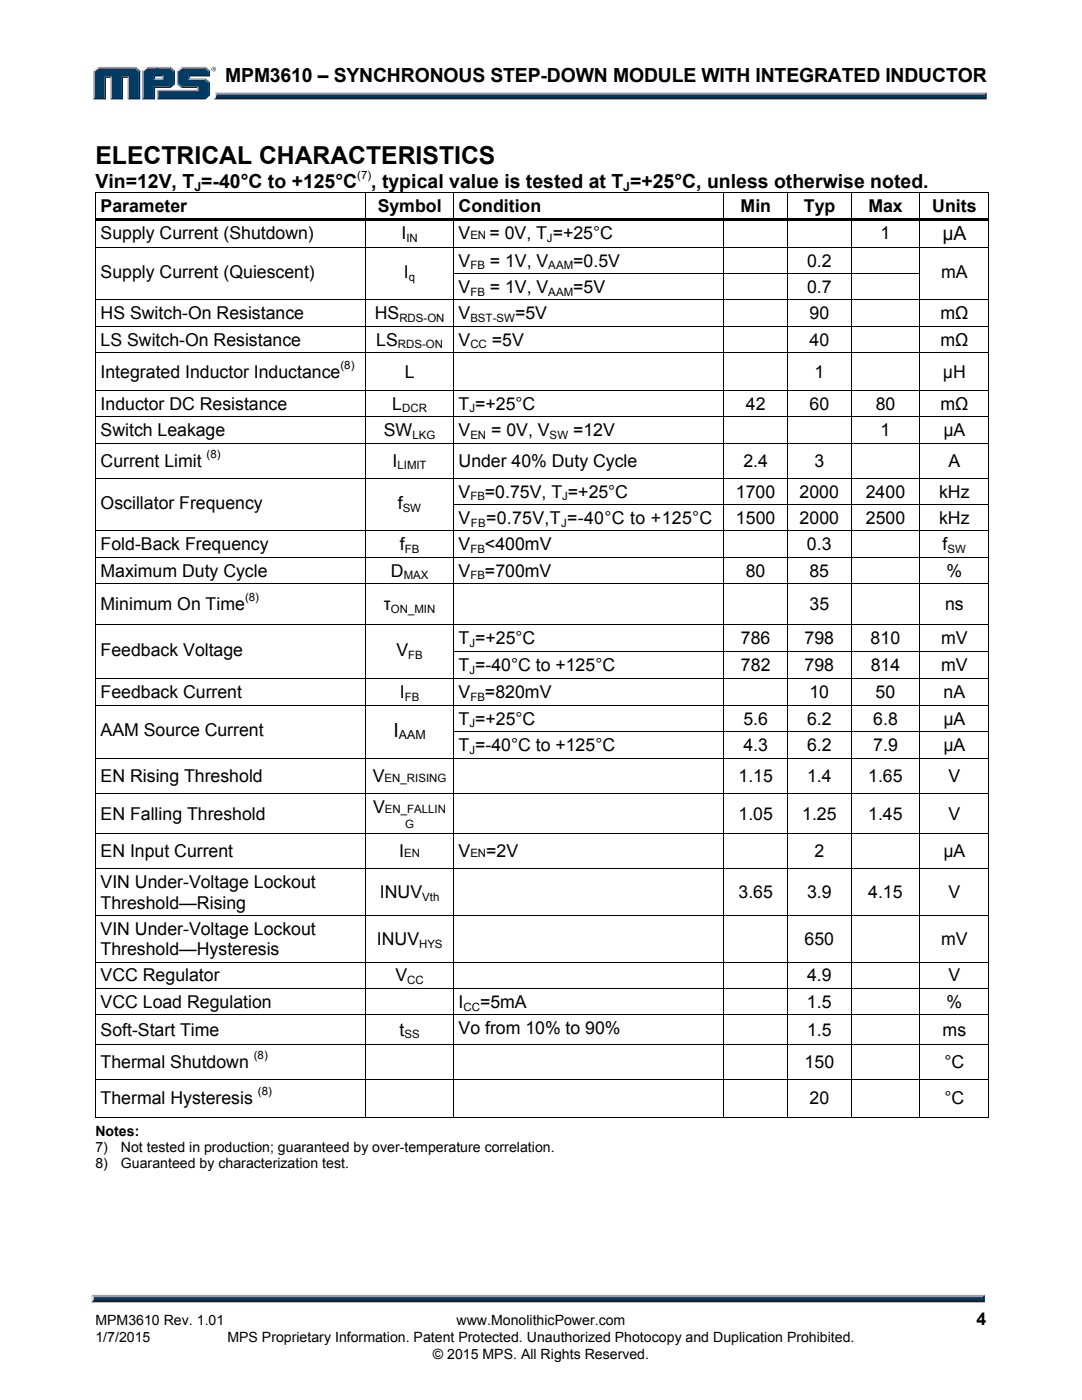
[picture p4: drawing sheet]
<svg xmlns="http://www.w3.org/2000/svg" width="216mm" height="279mm" viewBox="0 0 216 279" stroke-linecap="round" stroke-linejoin="round" font-family="sans-serif">
<path d="M18.7 259.2h177.4l.4 .7h-178.3z" fill="#231f20"/>
<path d="M18.3 258.4h178.2l-.4 .8h-177.4z" fill="#94a0b9"/>
<path d="M196.5 258.4v1.5l-.4-.4v-.6z" fill="#001339"/>
<path d="M18.7 258.9h177.4v.6h-177.4z" fill="#003b63"/>
<path d="M18.2 258.4l.5 .5v.5l-.5 .5z" fill="#dcddde"/>
<path d="M43 18.5h153.9l-.4 .7h-153.4z" fill="#94a0b9"/>
<path d="M43.1 19.2h153.4l.4 .6h-154.3l.4-.2z" fill="#231f20"/>
<path d="M196.9 18.5v1.3l-.4-.4v-.5z" fill="#001339"/>
<path d="M43.2 18.9h153.3v.5h-153.4z" fill="#003b63"/>
<path d="M43 18.5l.2 .5a.82 .82 0 0 1-.6 .8 1.31 1.31 0 0 0 .4-1.3z" fill="#dcddde"/>
<path d="M31 15.6h1.3l.3 .3h-1.9z" fill="#94a0b9"/>
<g fill="#003b63">
<path d="M18.9 14.3l.8-.7h7.2l.8 .7v5.3h-2v-4.3h-1.4v4.3h-2v-4.3h-1.4v4.3h-2z"/>
<path d="M28.6 14.3l.8-.7h2.2v1.4h-.9v.9h1.9v-.9h-1.3v-1.4h2.5l.8 .7v2.3l-.8 .7h-3.1v2.3h-2.1z"/>
<path d="M31.5 18.2h8.1v-.9h-3.3l-.8-.7v-2.3l.8-.7h4.5l.8 .7v.7h-4v.9h3.2l.8 .6v2.3l-.8 .8h-9.3z"/>
</g>
<path d="M36.2 13.5h4.8" fill="none" stroke="#94a0b9" stroke-width=".27"/>
<path d="M35.3 14.1l.9-.8 .2 .3-.8 .7z" fill="#dcddde"/>
<path d="M35.4 14.1v2.7" fill="none" stroke="#94a0b9" stroke-width=".27"/>
<path d="M35.3 16.8l.3-.2 .8 .7-.2 .2z" fill="#547194"/>
<path d="M36.2 17.4h3.4" fill="none" stroke="#001339" stroke-width=".27"/>
<g fill="#94a0b9">
<path d="M31.3 17.9h8v-.4l.3-.2v.9h-8z"/>
<path d="M31.3 17.9l.3 .3v1.4l-.3 .2z"/>
</g>
<path d="M37.6 15h4v-.7l.3-.2v1.2h-4v.3l-.3 .3z" fill="#001339"/>
<path d="M37.6 15.8h3.4" fill="none" stroke="#94a0b9" stroke-width=".28"/>
<path d="M41 15.6l.9 .8-.3 .1-.8-.6z" fill="#547194"/>
<g fill="#001339">
<path d="M31.6 19.6h9.2l.8-.8v-2.3l.3-.1v2.6l-.9 .8h-9.7z"/>
<path d="M30.7 17.3h3.1l.8-.7v-2.3l.3-.2v2.7l-.9 .7h-3v2.3h-2.7l.3-.2h2.1z"/>
</g>
<path d="M34 13.3l.9 .8-.3 .2-.8-.7z" fill="#547194"/>
<path d="M29.2 13.5h4.8" fill="none" stroke="#94a0b9" stroke-width=".27"/>
<path d="M28.3 14.1l.9-.8 .2 .3-.8 .7z" fill="#dcddde"/>
<path d="M28.5 14.1v5.7" fill="none" stroke="#94a0b9" stroke-width=".27"/>
<path d="M32.3 15.3l.3-.3v.9l-.3-.3z" fill="#94a0b9"/>
<g fill="#001339">
<path d="M30.7 15h1.9l-.3 .3h-1.3v.3l-.3 .3z"/>
<path d="M27.7 14.3l.3-.2v5.7h-2.5l.2-.2h2z"/>
</g>
<path d="M27.1 13.3l.9 .8-.3 .2-.8-.7z" fill="#547194"/>
<path d="M19.5 13.5h7.6" fill="none" stroke="#94a0b9" stroke-width=".27"/>
<path d="M18.6 14.1l.9-.8 .2 .3-.8 .7z" fill="#dcddde"/>
<path d="M18.7 14.1v5.7" fill="none" stroke="#94a0b9" stroke-width=".27"/>
<path d="M20.9 15.3h1.4l-.3 .2h-.9v4.3h-2.5l.3-.2h2z" fill="#001339"/>
<path d="M22.2 15.3v4.5" fill="none" stroke="#94a0b9" stroke-width=".27"/>
<path d="M24.3 15.3h1.4l-.2 .2h-.9v4.3h-2.6l.3-.2h2z" fill="#001339"/>
<path d="M25.6 15.3v4.5" fill="none" stroke="#94a0b9" stroke-width=".27"/>
<path d="M41 13.3l.9 .8-.3 .2-.8-.7z" fill="#547194"/>
<path d="M42.2 13.8a.45 .45 0 0 1 .9 0 .45 .45 0 0 1-.9 0zM42.3 13.8a.37 .37 0 0 0 .7 0 .37 .37 0 0 0-.7 0zM42.5 13.5l.3 .1v.5l-.2-.3-.1 .3zM42.6 13.6v.2h.1z" fill="#231f20"/>
<g fill="#000">
<path d="M19 38.4h.1v.7h-.1zM72.9 38.4h.2v.7h-.2zM90.4 38.4h.2v.7h-.2zM144.4 38.4h.1v.7h-.1zM157.1 38.4h.1v.7h-.1zM169.8 38.4h.1v.7h-.1zM183.5 38.4h.1v.7h-.1zM197.3 38.4h.1v.7h-.1zM197.3 38.4h.1v.1h-.1zM19 43.6h.1v.7h-.1zM19 49.3h.1v.7h-.1zM19 54.5h.1v.7h-.1z"/>
<path d="M19.1 43.6h53.8v.5h-53.8zM72.9 44.1h.2v.2h-.2zM72.9 43.6h17.5v.5h-17.5zM72.9 49.3h.2v.7h-.2zM72.9 54.5h.2v.7h-.2zM90.4 44.1h.2v.2h-.2zM90.4 43.6h54v.5h-54zM90.4 49.3h.2v.7h-.2zM90.4 54.5h.2v.7h-.2zM144.4 44.1h.1v.2h-.1zM144.4 43.6h12.7v.5h-12.7zM144.4 49.3h.1v.7h-.1z"/>
<path d="M144.4 54.5h.1v.7h-.1zM157.1 44.1h.1v.2h-.1zM157.1 43.6h12.7v.5h-12.7zM157.1 49.3h.1v.7h-.1zM157.1 54.5h.1v.7h-.1zM169.8 44.1h.1v.2h-.1zM169.8 43.6h13.7v.5h-13.7zM169.8 49.3h.1v.7h-.1zM169.8 54.5h.1v.7h-.1zM183.5 44.1h.1v.2h-.1zM183.5 43.6h13.8v.5h-13.8zM183.5 49.3h.1v.7h-.1z"/>
<path d="M183.5 54.5h.1v.7h-.1zM197.3 43.6h.1v.7h-.1zM197.3 49.3h.1v.7h-.1zM197.3 54.5h.1v.7h-.1zM19 59.8h.1v.7h-.1zM19 65h.1v.7h-.1zM19 70.3h.1v.7h-.1zM19 77.8h.1v.7h-.1zM72.9 59.8h.2v.7h-.2zM72.9 65h.2v.7h-.2zM72.9 70.3h.2v.7h-.2zM72.9 77.8h.2v.7h-.2z"/>
<path d="M90.4 59.8h.2v.7h-.2zM90.4 65h.2v.7h-.2zM90.4 70.3h.2v.7h-.2zM90.4 77.8h.2v.7h-.2zM144.4 59.8h.1v.7h-.1zM144.4 65h.1v.7h-.1zM144.4 70.3h.1v.7h-.1zM144.4 77.8h.1v.7h-.1zM157.1 59.8h.1v.7h-.1zM157.1 65h.1v.7h-.1zM157.1 70.3h.1v.7h-.1zM157.1 77.8h.1v.7h-.1z"/>
<path d="M169.8 59.8h.1v.7h-.1zM169.8 65h.1v.7h-.1zM169.8 70.3h.1v.7h-.1zM169.8 77.8h.1v.7h-.1zM183.5 59.8h.1v.7h-.1zM183.5 65h.1v.7h-.1zM183.5 70.3h.1v.7h-.1zM183.5 77.8h.1v.7h-.1zM197.3 59.8h.1v.7h-.1zM197.3 65h.1v.7h-.1zM197.3 70.3h.1v.7h-.1zM197.3 77.8h.1v.7h-.1z"/>
<path d="M19 83.1h.1v.7h-.1zM19 88.3h.1v.7h-.1zM19 95.4h.1v.7h-.1zM72.9 83.1h.2v.7h-.2zM72.9 88.3h.2v.7h-.2zM72.9 95.4h.2v.7h-.2zM90.4 83.1h.2v.7h-.2zM90.4 88.3h.2v.7h-.2zM90.4 95.4h.2v.7h-.2zM144.4 83.1h.1v.7h-.1zM144.4 88.3h.1v.7h-.1zM144.4 95.4h.1v.7h-.1z"/>
<path d="M157.1 83.1h.1v.7h-.1zM157.1 88.3h.1v.7h-.1zM157.1 95.4h.1v.7h-.1zM169.8 83.1h.1v.7h-.1zM169.8 88.3h.1v.7h-.1zM169.8 95.4h.1v.7h-.1zM183.5 83.1h.1v.7h-.1zM183.5 88.3h.1v.7h-.1zM183.5 95.4h.1v.7h-.1zM197.3 83.1h.1v.7h-.1zM197.3 88.3h.1v.7h-.1zM197.3 95.4h.1v.7h-.1z"/>
<path d="M19 100.6h.1v.7h-.1zM19 105.9h.1v.7h-.1zM19 111.1h.1v.7h-.1zM19 116.4h.1v.7h-.1zM72.9 100.6h.2v.7h-.2zM72.9 105.9h.2v.7h-.2zM72.9 111.1h.2v.7h-.2zM72.9 116.4h.2v.7h-.2zM90.4 100.6h.2v.7h-.2zM90.4 105.9h.2v.7h-.2zM90.4 111.1h.2v.7h-.2zM90.4 116.4h.2v.7h-.2z"/>
<path d="M144.4 100.6h.1v.7h-.1zM144.4 105.9h.1v.7h-.1zM144.4 111.1h.1v.7h-.1zM144.4 116.4h.1v.7h-.1zM157.1 100.6h.1v.7h-.1zM157.1 105.9h.1v.7h-.1zM157.1 111.1h.1v.7h-.1zM157.1 116.4h.1v.7h-.1zM169.8 100.6h.1v.7h-.1zM169.8 105.9h.1v.7h-.1zM169.8 111.1h.1v.7h-.1zM169.8 116.4h.1v.7h-.1z"/>
<path d="M183.5 100.6h.1v.7h-.1zM183.5 105.9h.1v.7h-.1zM183.5 111.1h.1v.7h-.1zM183.5 116.4h.1v.7h-.1zM197.3 100.6h.1v.7h-.1zM197.3 105.9h.1v.7h-.1zM197.3 111.1h.1v.7h-.1zM197.3 116.4h.1v.7h-.1zM19 124.6h.1v.7h-.1zM19 130h.1v.7h-.1zM19 135.4h.1v.7h-.1zM72.9 124.6h.2v.7h-.2z"/>
<path d="M72.9 130h.2v.7h-.2zM72.9 135.4h.2v.7h-.2zM90.4 124.6h.2v.7h-.2zM90.4 130h.2v.7h-.2zM90.4 135.4h.2v.7h-.2zM144.4 124.6h.1v.7h-.1zM144.4 130h.1v.7h-.1zM144.4 135.4h.1v.7h-.1zM157.1 124.6h.1v.7h-.1zM157.1 130h.1v.7h-.1zM157.1 135.4h.1v.7h-.1zM169.8 124.6h.1v.7h-.1z"/>
<path d="M169.8 130h.1v.7h-.1zM169.8 135.4h.1v.7h-.1zM183.5 124.6h.1v.7h-.1zM183.5 130h.1v.7h-.1zM183.5 135.4h.1v.7h-.1zM197.3 124.6h.1v.7h-.1zM197.3 130h.1v.7h-.1zM197.3 135.4h.1v.7h-.1zM19 140.7h.1v.7h-.1zM19 145.9h.1v.7h-.1zM19 151.2h.1v.7h-.1zM19 158.3h.1v.7h-.1z"/>
<path d="M72.9 140.7h.2v.7h-.2zM72.9 145.9h.2v.7h-.2zM72.9 151.2h.2v.7h-.2zM72.9 158.3h.2v.7h-.2zM90.4 140.7h.2v.7h-.2zM90.4 145.9h.2v.7h-.2zM90.4 151.2h.2v.7h-.2zM90.4 158.3h.2v.7h-.2zM144.4 140.7h.1v.7h-.1zM144.4 145.9h.1v.7h-.1zM144.4 151.2h.1v.7h-.1zM144.4 158.3h.1v.7h-.1z"/>
<path d="M157.1 140.7h.1v.7h-.1zM157.1 145.9h.1v.7h-.1zM157.1 151.2h.1v.7h-.1zM157.1 158.3h.1v.7h-.1zM169.8 140.7h.1v.7h-.1zM169.8 145.9h.1v.7h-.1zM169.8 151.2h.1v.7h-.1zM169.8 158.3h.1v.7h-.1zM183.5 140.7h.1v.7h-.1zM183.5 145.9h.1v.7h-.1zM183.5 151.2h.1v.7h-.1zM183.5 158.3h.1v.7h-.1z"/>
<path d="M197.3 140.7h.1v.7h-.1zM197.3 145.9h.1v.7h-.1zM197.3 151.2h.1v.7h-.1zM197.3 158.3h.1v.7h-.1zM19 166.2h.1v.7h-.1zM19 173.3h.1v.7h-.1zM72.9 166.2h.2v.7h-.2zM72.9 173.3h.2v.7h-.2zM90.4 166.2h.2v.7h-.2zM90.4 173.3h.2v.7h-.2zM144.4 166.2h.1v.7h-.1zM144.4 173.3h.1v.7h-.1z"/>
<path d="M157.1 166.2h.1v.7h-.1zM157.1 173.3h.1v.7h-.1zM169.8 166.2h.1v.7h-.1zM169.8 173.3h.1v.7h-.1zM183.5 166.2h.1v.7h-.1zM183.5 173.3h.1v.7h-.1zM197.3 166.2h.1v.7h-.1zM197.3 173.3h.1v.7h-.1zM19 182.6h.1v.7h-.1zM19 191.9h.1v.7h-.1zM19 197.2h.1v.7h-.1zM72.9 182.6h.2v.7h-.2z"/>
<path d="M72.9 191.9h.2v.7h-.2zM72.9 197.2h.2v.7h-.2zM90.4 182.6h.2v.7h-.2zM90.4 191.9h.2v.7h-.2zM90.4 197.2h.2v.7h-.2zM144.4 182.6h.1v.7h-.1zM144.4 191.9h.1v.7h-.1zM144.4 197.2h.1v.7h-.1zM157.1 182.6h.1v.7h-.1zM157.1 191.9h.1v.7h-.1zM157.1 197.2h.1v.7h-.1zM169.8 182.6h.1v.7h-.1z"/>
<path d="M169.8 191.9h.1v.7h-.1zM169.8 197.2h.1v.7h-.1zM183.5 182.6h.1v.7h-.1zM183.5 191.9h.1v.7h-.1zM183.5 197.2h.1v.7h-.1zM197.3 182.6h.1v.7h-.1zM197.3 191.9h.1v.7h-.1zM197.3 197.2h.1v.7h-.1zM19 202.4h.1v.7h-.1zM19 208.3h.1v.7h-.1zM19 215.3h.1v.7h-.1zM72.9 202.4h.2v.7h-.2z"/>
<path d="M72.9 208.3h.2v.7h-.2zM72.9 215.3h.2v.7h-.2zM90.4 202.4h.2v.7h-.2zM90.4 208.3h.2v.7h-.2zM90.4 215.3h.2v.7h-.2zM144.4 202.4h.1v.7h-.1zM144.4 208.3h.1v.7h-.1zM144.4 215.3h.1v.7h-.1zM157.1 202.4h.1v.7h-.1zM157.1 208.3h.1v.7h-.1zM157.1 215.3h.1v.7h-.1zM169.8 202.4h.1v.7h-.1z"/>
<path d="M169.8 208.3h.1v.7h-.1zM169.8 215.3h.1v.7h-.1zM183.5 202.4h.1v.7h-.1zM183.5 208.3h.1v.7h-.1zM183.5 215.3h.1v.7h-.1zM197.3 202.4h.1v.7h-.1zM197.3 208.3h.1v.7h-.1zM197.3 215.3h.1v.7h-.1zM197.3 222.9h.1v.2h-.1z"/>
</g>
<g fill="none" stroke="#000" stroke-width=".2">
<path d="M19 38.4h53.9M19 39.1v4.5M73 39.1v4.5M73.1 38.4h17.3M90.5 39.1v4.5M90.6 38.4h53.8M144.5 39.1v4.5M144.5 38.4h12.6M157.2 39.1v4.5M157.2 38.4h12.6M169.9 39.1v4.5M169.9 38.4h13.6"/>
<path d="M183.6 39.1v4.5M183.6 38.4h13.7M197.3 39.1v4.5M19 44.3v5M19 50v4.5M19 55.2v4.6M19.1 49.3h53.8M19.1 59.9h53.8M73 44.3v5M73 50v4.5M73 55.2v4.6M73.1 49.3h17.3"/>
<path d="M73.1 59.9h17.3M90.5 44.3v5M90.5 50v4.5M90.5 55.2v4.6M90.6 49.3h53.8M90.6 54.6h53.8M90.6 59.9h53.8M144.5 44.3v5M144.5 50v4.5M144.5 55.2v4.6M144.5 49.3h12.6M144.5 54.6h12.6"/>
<path d="M144.5 59.9h12.6M157.2 44.3v5M157.2 50v4.5M157.2 55.2v4.6M157.2 49.3h12.6M157.2 54.6h12.6M157.2 59.9h12.6M169.9 44.3v5M169.9 50v4.5M169.9 55.2v4.6M169.9 49.3h13.6M169.9 54.6h13.6"/>
<path d="M169.9 59.9h13.6M183.6 44.3v5M183.6 50v4.5M183.6 55.2v4.6M183.6 49.3h13.7M183.6 59.9h13.7M197.3 44.3v5M197.3 50v4.5M197.3 55.2v4.6M19 60.5v4.5M19 65.7v4.6M19 71v6.8"/>
<path d="M19 78.5v4.6M19.1 65.1h53.8M19.1 70.4h53.8M19.1 77.9h53.8M73 60.5v4.5M73 65.7v4.6M73 71v6.8M73 78.5v4.6M73.1 65.1h17.3M73.1 70.4h17.3M73.1 77.9h17.3M90.5 60.5v4.5"/>
<path d="M90.5 65.7v4.6M90.5 71v6.8M90.5 78.5v4.6M90.6 65.1h53.8M90.6 70.4h53.8M90.6 77.9h53.8M144.5 60.5v4.5M144.5 65.7v4.6M144.5 71v6.8M144.5 78.5v4.6M144.5 65.1h12.6M144.5 70.4h12.6"/>
<path d="M144.5 77.9h12.6M157.2 60.5v4.5M157.2 65.7v4.6M157.2 71v6.8M157.2 78.5v4.6M157.2 65.1h12.6M157.2 70.4h12.6M157.2 77.9h12.6M169.9 60.5v4.5M169.9 65.7v4.6M169.9 71v6.8M169.9 78.5v4.6"/>
<path d="M169.9 65.1h13.6M169.9 70.4h13.6M169.9 77.9h13.6M183.6 60.5v4.5M183.6 65.7v4.6M183.6 71v6.8M183.6 78.5v4.6M183.6 65.1h13.7M183.6 70.4h13.7M183.6 77.9h13.7M197.3 60.5v4.5M197.3 65.7v4.6"/>
<path d="M197.3 71v6.8M197.3 78.5v4.6M19 83.8v4.5M19 89v6.4M19 96.1v4.5M19.1 83.2h53.8M19.1 88.4h53.8M19.1 95.5h53.8M73 83.8v4.5M73 89v6.4M73 96.1v4.5M73.1 83.2h17.3"/>
<path d="M73.1 88.4h17.3M73.1 95.5h17.3M90.5 83.8v4.5M90.5 89v6.4M90.5 96.1v4.5M90.6 83.2h53.8M90.6 88.4h53.8M90.6 95.5h53.8M144.5 83.8v4.5M144.5 89v6.4M144.5 96.1v4.5M144.5 83.2h12.6"/>
<path d="M144.5 88.4h12.6M144.5 95.5h12.6M157.2 83.8v4.5M157.2 89v6.4M157.2 96.1v4.5M157.2 83.2h12.6M157.2 88.4h12.6M157.2 95.5h12.6M169.9 83.8v4.5M169.9 89v6.4M169.9 96.1v4.5M169.9 83.2h13.6"/>
<path d="M169.9 88.4h13.6M169.9 95.5h13.6M183.6 83.8v4.5M183.6 89v6.4M183.6 96.1v4.5M183.6 83.2h13.7M183.6 88.4h13.7M183.6 95.5h13.7M197.3 83.8v4.5M197.3 89v6.4M197.3 96.1v4.5M19 101.3v4.6"/>
<path d="M19 106.6v4.5M19 111.8v4.6M19 117.1v7.5M19.1 106h53.8M19.1 111.2h53.8M19.1 116.5h53.8M73 101.3v4.6M73 106.6v4.5M73 111.8v4.6M73 117.1v7.5M73.1 106h17.3M73.1 111.2h17.3"/>
<path d="M73.1 116.5h17.3M90.5 101.3v4.6M90.5 106.6v4.5M90.5 111.8v4.6M90.5 117.1v7.5M90.6 100.7h53.8M90.6 106h53.8M90.6 111.2h53.8M90.6 116.5h53.8M144.5 101.3v4.6M144.5 106.6v4.5M144.5 111.8v4.6"/>
<path d="M144.5 117.1v7.5M144.5 100.7h12.6M144.5 106h12.6M144.5 111.2h12.6M144.5 116.5h12.6M157.2 101.3v4.6M157.2 106.6v4.5M157.2 111.8v4.6M157.2 117.1v7.5M157.2 100.7h12.6M157.2 106h12.6M157.2 111.2h12.6"/>
<path d="M157.2 116.5h12.6M169.9 101.3v4.6M169.9 106.6v4.5M169.9 111.8v4.6M169.9 117.1v7.5M169.9 100.7h13.6M169.9 106h13.6M169.9 111.2h13.6M169.9 116.5h13.6M183.6 101.3v4.6M183.6 106.6v4.5M183.6 111.8v4.6"/>
<path d="M183.6 117.1v7.5M183.6 100.7h13.7M183.6 106h13.7M183.6 111.2h13.7M183.6 116.5h13.7M197.3 101.3v4.6M197.3 106.6v4.5M197.3 111.8v4.6M197.3 117.1v7.5M19 125.3v4.7M19 130.7v4.7M19 136.1v4.6"/>
<path d="M19.1 124.7h53.8M19.1 135.5h53.8M73 125.3v4.7M73 130.7v4.7M73 136.1v4.6M73.1 124.7h17.3M73.1 135.5h17.3M90.5 125.3v4.7M90.5 130.7v4.7M90.5 136.1v4.6M90.6 124.7h53.8M90.6 130.1h53.8"/>
<path d="M90.6 135.5h53.8M144.5 125.3v4.7M144.5 130.7v4.7M144.5 136.1v4.6M144.5 124.7h12.6M144.5 130.1h12.6M144.5 135.5h12.6M157.2 125.3v4.7M157.2 130.7v4.7M157.2 136.1v4.6M157.2 124.7h12.6M157.2 130.1h12.6"/>
<path d="M157.2 135.5h12.6M169.9 125.3v4.7M169.9 130.7v4.7M169.9 136.1v4.6M169.9 124.7h13.6M169.9 130.1h13.6M169.9 135.5h13.6M183.6 125.3v4.7M183.6 130.7v4.7M183.6 136.1v4.6M183.6 124.7h13.7M183.6 130.1h13.7"/>
<path d="M183.6 135.5h13.7M197.3 125.3v4.7M197.3 130.7v4.7M197.3 136.1v4.6M19 141.4v4.5M19 146.6v4.6M19 151.9v6.4M19 159v7.2M19.1 140.8h53.8M19.1 151.3h53.8M19.1 158.4h53.8M73 141.4v4.5"/>
<path d="M73 146.6v4.6M73 151.9v6.4M73 159v7.2M73.1 140.8h17.3M73.1 151.3h17.3M73.1 158.4h17.3M90.5 141.4v4.5M90.5 146.6v4.6M90.5 151.9v6.4M90.5 159v7.2M90.6 140.8h53.8M90.6 146h53.8"/>
<path d="M90.6 151.3h53.8M90.6 158.4h53.8M144.5 141.4v4.5M144.5 146.6v4.6M144.5 151.9v6.4M144.5 159v7.2M144.5 140.8h12.6M144.5 146h12.6M144.5 151.3h12.6M144.5 158.4h12.6M157.2 141.4v4.5M157.2 146.6v4.6"/>
<path d="M157.2 151.9v6.4M157.2 159v7.2M157.2 140.8h12.6M157.2 146h12.6M157.2 151.3h12.6M157.2 158.4h12.6M169.9 141.4v4.5M169.9 146.6v4.6M169.9 151.9v6.4M169.9 159v7.2M169.9 140.8h13.6M169.9 146h13.6"/>
<path d="M169.9 151.3h13.6M169.9 158.4h13.6M183.6 141.4v4.5M183.6 146.6v4.6M183.6 151.9v6.4M183.6 159v7.2M183.6 140.8h13.7M183.6 146h13.7M183.6 151.3h13.7M183.6 158.4h13.7M197.3 141.4v4.5M197.3 146.6v4.6"/>
<path d="M197.3 151.9v6.4M197.3 159v7.2M19 166.9v6.4M19 174v8.6M19.1 166.3h53.8M19.1 173.4h53.8M73 166.9v6.4M73 174v8.6M73.1 166.3h17.3M73.1 173.4h17.3M90.5 166.9v6.4M90.5 174v8.6"/>
<path d="M90.6 166.3h53.8M90.6 173.4h53.8M144.5 166.9v6.4M144.5 174v8.6M144.5 166.3h12.6M144.5 173.4h12.6M157.2 166.9v6.4M157.2 174v8.6M157.2 166.3h12.6M157.2 173.4h12.6M169.9 166.9v6.4M169.9 174v8.6"/>
<path d="M169.9 166.3h13.6M169.9 173.4h13.6M183.6 166.9v6.4M183.6 174v8.6M183.6 166.3h13.7M183.6 173.4h13.7M197.3 166.9v6.4M197.3 174v8.6M19 183.3v8.6M19 192.6v4.6M19 197.9v4.5M19.1 182.7h53.8"/>
<path d="M19.1 192h53.8M19.1 197.3h53.8M73 183.3v8.6M73 192.6v4.6M73 197.9v4.5M73.1 182.7h17.3M73.1 192h17.3M73.1 197.3h17.3M90.5 183.3v8.6M90.5 192.6v4.6M90.5 197.9v4.5M90.6 182.7h53.8"/>
<path d="M90.6 192h53.8M90.6 197.3h53.8M144.5 183.3v8.6M144.5 192.6v4.6M144.5 197.9v4.5M144.5 182.7h12.6M144.5 192h12.6M144.5 197.3h12.6M157.2 183.3v8.6M157.2 192.6v4.6M157.2 197.9v4.5M157.2 182.7h12.6"/>
<path d="M157.2 192h12.6M157.2 197.3h12.6M169.9 183.3v8.6M169.9 192.6v4.6M169.9 197.9v4.5M169.9 182.7h13.6M169.9 192h13.6M169.9 197.3h13.6M183.6 183.3v8.6M183.6 192.6v4.6M183.6 197.9v4.5M183.6 182.7h13.7"/>
<path d="M183.6 192h13.7M183.6 197.3h13.7M197.3 183.3v8.6M197.3 192.6v4.6M197.3 197.9v4.5M19 203.1v5.2M19 209v6.3M19 216v7.1M19.1 202.5h53.8M19.1 208.4h53.8M19.1 215.3h53.8M73 203.1v5.2"/>
<path d="M73 209v6.3M73 216v7.1M73.1 202.5h17.3M73.1 208.4h17.3M73.1 215.3h17.3M90.5 203.1v5.2M90.5 209v6.3M90.5 216v7.1M90.6 202.5h53.8M90.6 208.4h53.8M90.6 215.3h53.8M144.5 203.1v5.2"/>
<path d="M144.5 209v6.3M144.5 216v7.1M144.5 202.5h12.6M144.5 208.4h12.6M144.5 215.3h12.6M157.2 203.1v5.2M157.2 209v6.3M157.2 216v7.1M157.2 202.5h12.6M157.2 208.4h12.6M157.2 215.3h12.6M169.9 203.1v5.2"/>
<path d="M169.9 209v6.3M169.9 216v7.1M169.9 202.5h13.6M169.9 208.4h13.6M169.9 215.3h13.6M183.6 203.1v5.2M183.6 209v6.3M183.6 216v7.1M183.6 202.5h13.7M183.6 208.4h13.7M183.6 215.3h13.7M197.3 203.1v5.2"/>
<path d="M197.3 209v6.3M197.3 216v7.1M19 223h53.9M73.1 223h17.3M90.6 223h53.8M144.5 223h12.6M157.2 223h12.6M169.9 223h13.6M183.6 223h13.7"/>
</g>
<text font-size="4.9" x="19" y="32.8">ELECTRICAL CHARACTERISTICS</text>
<g font-size="3.9">
<text x="44.9" y="16.3">MPM3610 – SYNCHRONOUS STEP-DOWN MODULE WITH INTEGRATED INDUCTOR</text>
<text x="19" y="37.5">Vin=12V, T =-40°C to +125°C</text>
<text x="74.1" y="37.5">, typical value is tested at T =+25°C, unless otherwise noted.</text>
<text x="188" y="47.9">μA</text>
<text x="78.5" y="147">I</text>
</g>
<g font-size="3.5">
<text x="20.1" y="42.3">Parameter</text>
<text x="20.1" y="47.8">Supply Current (Shutdown)</text>
<text x="75.4" y="42.3">Symbol</text>
<text x="80.1" y="47.8">I</text>
<text x="91.5" y="47.8">V</text>
<text x="91.5" y="42.3">Condition</text>
<text x="97.7" y="47.8">= 0V, T =+25°C</text>
<text x="147.8" y="42.3">Min</text>
<text x="160.4" y="42.3">Typ</text>
<text x="173.3" y="42.3">Max</text>
<text x="175.7" y="47.8">1</text>
<text x="186" y="42.3">Units</text>
<text x="91.5" y="53.2">V</text>
<text x="97.7" y="53.2">= 1V, V</text>
<text x="114.4" y="53.2">=0.5V</text>
<text x="161" y="53.2">0.2</text>
<text x="20.1" y="55.5">Supply Current (Quiescent)</text>
<text x="80.6" y="55.5">I</text>
<text x="91.5" y="58.5">V</text>
<text x="97.7" y="58.5">= 1V, V</text>
<text x="114.4" y="58.5">=5V</text>
<text x="161" y="58.5">0.7</text>
<text x="187.8" y="55.5">mA</text>
<text x="20.1" y="63.7">HS Switch-On Resistance</text>
<text x="74.8" y="63.7">HS</text>
<text x="91.5" y="63.7">V</text>
<text x="102.8" y="63.7">=5V</text>
<text x="161.5" y="63.7">90</text>
<text x="187.6" y="63.7">mΩ</text>
<text x="20.1" y="69">LS Switch-On Resistance</text>
<text x="75.1" y="69">LS</text>
<text x="91.5" y="69">V</text>
<text x="98.1" y="69">=5V</text>
<text x="161.5" y="69">40</text>
<text x="187.6" y="69">mΩ</text>
<text x="20.1" y="75.4">Integrated Inductor Inductance</text>
<text x="80.8" y="75.4">L</text>
<text x="162.5" y="75.4">1</text>
<text x="188.2" y="75.4">µH</text>
<text x="20.1" y="81.8">Inductor DC Resistance</text>
<text x="78.3" y="81.8">L</text>
<text x="91.5" y="81.8">T =+25°C</text>
<text x="148.8" y="81.8">42</text>
<text x="161.5" y="81.8">60</text>
<text x="174.7" y="81.8">80</text>
<text x="187.6" y="81.8">mΩ</text>
<text x="20.1" y="87">Switch Leakage</text>
<text x="76.6" y="87">SW</text>
<text x="91.5" y="87">V</text>
<text x="98" y="87">= 0V, V</text>
<text x="114.4" y="87">=12V</text>
<text x="175.7" y="87">1</text>
<text x="188.3" y="87">μA</text>
<text x="20.1" y="93.2">Current Limit</text>
<text x="78.3" y="93.2">I</text>
<text x="91.5" y="93.2">Under 40% Duty Cycle</text>
<text x="148.3" y="93.2">2.4</text>
<text x="162.5" y="93.2">3</text>
<text x="189.3" y="93.2">A</text>
<text x="20.1" y="101.6">Oscillator Frequency</text>
<text x="79.4" y="101.6">f</text>
<text x="91.5" y="99.3">V</text>
<text x="96.8" y="99.3">=0.75V, T =+25°C</text>
<text x="146.8" y="99.3">1700</text>
<text x="159.5" y="99.3">2000</text>
<text x="172.8" y="99.3">2400</text>
<text x="187.4" y="99.3">kHz</text>
<text x="91.5" y="104.6">V</text>
<text x="97" y="104.6">=0.75V,T =-40°C to +125°C</text>
<text x="146.9" y="104.6">1500</text>
<text x="159.6" y="104.6">2000</text>
<text x="172.8" y="104.6">2500</text>
<text x="187.4" y="104.6">kHz</text>
<text x="20.1" y="109.8">Fold-Back Frequency</text>
<text x="79.8" y="109.8">f</text>
<text x="91.5" y="109.8">V</text>
<text x="96.8" y="109.8">&lt;400mV</text>
<text x="161" y="109.8">0.3</text>
<text x="188.1" y="109.8">f</text>
<text x="20.1" y="115.1">Maximum Duty Cycle</text>
<text x="78" y="115.1">D</text>
<text x="91.5" y="115.1">V</text>
<text x="96.8" y="115.1">=700mV</text>
<text x="148.8" y="115.1">80</text>
<text x="161.5" y="115.1">85</text>
<text x="188.8" y="115.1">%</text>
<text x="20.1" y="121.8">Minimum On Time</text>
<text x="76.6" y="121.8">τ</text>
<text x="161.5" y="121.8">35</text>
<text x="188.6" y="121.8">ns</text>
<text x="20.1" y="131">Feedback Voltage</text>
<text x="79.1" y="131">V</text>
<text x="91.5" y="128.6">T =+25°C</text>
<text x="147.8" y="128.6">786</text>
<text x="160.5" y="128.6">798</text>
<text x="173.7" y="128.6">810</text>
<text x="187.8" y="128.6">mV</text>
<text x="91.5" y="134">T =-40°C to +125°C</text>
<text x="147.9" y="134">782</text>
<text x="160.6" y="134">798</text>
<text x="173.7" y="134">814</text>
<text x="187.8" y="134">mV</text>
<text x="20.1" y="139.4">Feedback Current</text>
<text x="79.8" y="139.4">I</text>
<text x="91.5" y="139.4">V</text>
<text x="96.8" y="139.4">=820mV</text>
<text x="161.5" y="139.4">10</text>
<text x="174.7" y="139.4">50</text>
<text x="188.3" y="139.4">nA</text>
<text x="20.1" y="146.9">AAM Source Current</text>
<text x="91.5" y="144.6">T =+25°C</text>
<text x="91.5" y="149.9">T =-40°C to +125°C</text>
<text x="148.3" y="144.6">5.6</text>
<text x="148.3" y="149.9">4.3</text>
<text x="161" y="144.6">6.2</text>
<text x="161" y="149.9">6.2</text>
<text x="174.2" y="144.6">6.8</text>
<text x="174.3" y="149.9">7.9</text>
<text x="188.3" y="144.6">μA</text>
<text x="188.3" y="149.9">μA</text>
<text x="20.1" y="156.1">EN Rising Threshold</text>
<text x="74.4" y="156.1">V</text>
<text x="147.4" y="156.1">1.15</text>
<text x="161" y="156.1">1.4</text>
<text x="173.2" y="156.1">1.65</text>
<text x="189.3" y="156.1">V</text>
<text x="20.1" y="163.6">EN Falling Threshold</text>
<text x="74.4" y="162.3">V</text>
<text x="147.4" y="163.6">1.05</text>
<text x="160.1" y="163.6">1.25</text>
<text x="173.2" y="163.6">1.45</text>
<text x="189.3" y="163.6">V</text>
<text x="20.1" y="171.1">EN Input Current</text>
<text x="79.7" y="171.1">I</text>
<text x="91.5" y="171.1">V</text>
<text x="97" y="171.1">=2V</text>
<text x="162.5" y="171.1">2</text>
<text x="188.3" y="171.1">μA</text>
<text x="20.1" y="177.3">VIN Under-Voltage Lockout</text>
<text x="75.8" y="179.3">INUV</text>
<text x="147.4" y="179.3">3.65</text>
<text x="161" y="179.3">3.9</text>
<text x="173.2" y="179.3">4.15</text>
<text x="189.3" y="179.3">V</text>
<text x="20.1" y="181.3">Threshold—Rising</text>
<text x="20.1" y="186.6">VIN Under-Voltage Lockout</text>
<text x="20.1" y="190.6">Threshold—Hysteresis</text>
<text x="75.2" y="188.6">INUV</text>
<text x="160.6" y="188.6">650</text>
<text x="187.8" y="188.6">mV</text>
<text x="20.1" y="195.9">VCC Regulator</text>
<text x="78.9" y="195.9">V</text>
<text x="161" y="195.9">4.9</text>
<text x="189.3" y="195.9">V</text>
<text x="20.1" y="201.1">VCC Load Regulation</text>
<text x="91.5" y="201.1">I</text>
<text x="95.8" y="201.1">=5mA</text>
<text x="161" y="201.1">1.5</text>
<text x="188.9" y="201.1">%</text>
<text x="20.1" y="206.7">Soft-Start Time</text>
<text x="79.7" y="206.7">t</text>
<text x="91.5" y="206.4">Vo from 10% to 90%</text>
<text x="161" y="206.7">1.5</text>
<text x="188.1" y="206.7">ms</text>
<text x="20.1" y="213.1">Thermal Shutdown</text>
<text x="160.6" y="213.1">150</text>
<text x="188.5" y="213.1">°C</text>
<text x="20.1" y="220.4">Thermal Hysteresis</text>
<text x="161.5" y="220.4">20</text>
<text x="188.5" y="220.4">°C</text>
<text x="194.9" y="264.5">4</text>
</g>
<g font-size="2.8">
<text x="19" y="226.7">Notes:</text>
<text x="19" y="230">7)</text>
<text x="19" y="233.2">8)</text>
<text x="24.1" y="230">Not tested in production; guaranteed by over-temperature correlation.</text>
<text x="24.1" y="233.2">Guaranteed by characterization test.</text>
<text x="19" y="267.9">1/7/2015</text>
<text x="19" y="264.5">MPM3610 Rev. 1.01</text>
<text x="45.4" y="267.9">MPS Proprietary Information. Patent Protected. Unauthorized Photocopy and Duplication Prohibited.</text>
<text x="91.1" y="264.5">www.MonolithicPower.com</text>
<text x="86.4" y="271.1">© 2015 MPS. All Rights Reserved.</text>
</g>
<g font-size="2.5">
<text x="38.8" y="38">J</text>
<text x="124.4" y="38">J</text>
<text x="79.6" y="147.6">AAM</text>
</g>
<g font-size="2.3">
<text x="71.3" y="35.8">(7)</text>
<text x="93.9" y="47.8">EN</text>
<text x="81.1" y="48.3">IN</text>
<text x="93.9" y="53.7">FB</text>
<text x="109.1" y="48.3">J</text>
<text x="109.4" y="53.7">AAM</text>
<text x="81.6" y="56">q</text>
<text x="93.9" y="59">FB</text>
<text x="109.4" y="59">AAM</text>
<text x="79.7" y="64.3">RDS-ON</text>
<text x="93.9" y="64.3">BST-SW</text>
<text x="79.4" y="69.5">RDS-ON</text>
<text x="93.9" y="69.5">CC</text>
<text x="67.9" y="73.6">(8)</text>
<text x="80.2" y="82.3">DCR</text>
<text x="93.7" y="82.3">J</text>
<text x="82.3" y="87.6">LKG</text>
<text x="93.9" y="87.6">EN</text>
<text x="109.7" y="87.6">SW</text>
<text x="41.2" y="91.4">(8)</text>
<text x="79.3" y="93.7">LIMIT</text>
<text x="93.9" y="99.9">FB</text>
<text x="112.2" y="99.9">J</text>
<text x="80.4" y="102.1">SW</text>
<text x="93.9" y="105.1">FB</text>
<text x="112" y="105.1">J</text>
<text x="80.8" y="110.4">FB</text>
<text x="93.9" y="110.4">FB</text>
<text x="189.1" y="110.4">SW</text>
<text x="80.6" y="115.6">MAX</text>
<text x="93.9" y="115.6">FB</text>
<text x="48.9" y="120">(8)</text>
<text x="78" y="122.3">ON_MIN</text>
<text x="81.4" y="131.5">FB</text>
<text x="93.7" y="129.1">J</text>
<text x="93.7" y="134.5">J</text>
<text x="80.8" y="139.9">FB</text>
<text x="93.9" y="139.9">FB</text>
<text x="93.7" y="145.2">J</text>
<text x="93.7" y="150.4">J</text>
<text x="76.8" y="156.1">EN_RISING</text>
<text x="76.8" y="162.3">EN_FALLIN</text>
<text x="80.9" y="165.2">G</text>
<text x="80.6" y="171.1">EN</text>
<text x="93.9" y="171.1">EN</text>
<text x="84.2" y="179.8">Vth</text>
<text x="83.6" y="189.1">HYS</text>
<text x="81.3" y="196.4">CC</text>
<text x="92.5" y="201.7">CC</text>
<text x="80.7" y="207.2">SS</text>
<text x="50.7" y="211.3">(8)</text>
<text x="51.5" y="218.6">(8)</text>
</g>
</svg>
